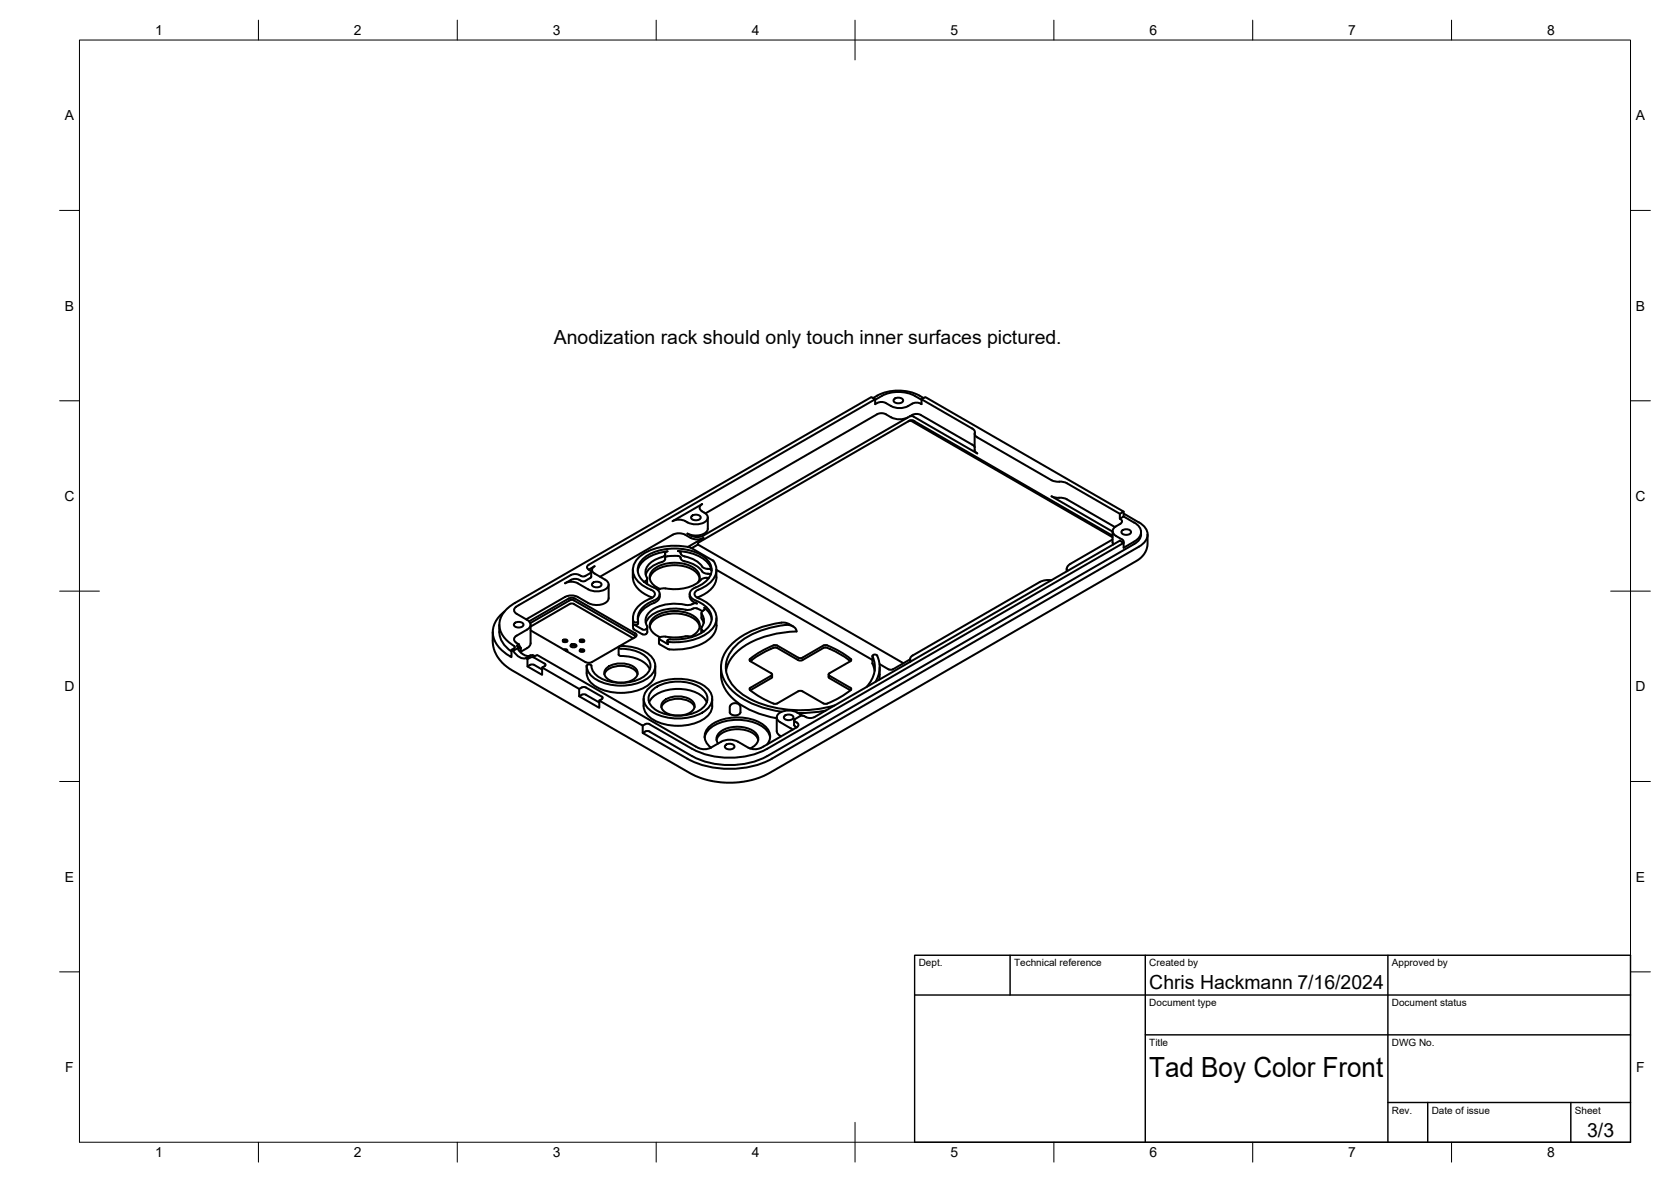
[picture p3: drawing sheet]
<svg xmlns="http://www.w3.org/2000/svg" width="420mm" height="297mm" viewBox="0 0 420 297" stroke-linecap="round" stroke-linejoin="round" font-family="sans-serif">
<!-- layer: Visible -->
<g fill="none" stroke="#000" stroke-width=".51">
<path d="M219.5 100a11.7 11.7 0 0 1 12.7 0M220 100.5a9.6 9.6 0 0 1 11.7 0M220 100.3v1.3l1.4-.6a3.6 3.6 0 0 1 2.7 1.1M224.1 104.9a3.4 3.4 0 0 0-3.1-1l-43.6 25.1M224.1 104.9l1.1 .4 1.3 .1 1.8-.5M224.1 102.1l1.1 .4h1.3l1.8-.4M224.8 100.4a1.49 1.49 0 0 1 2.3 .2 1.4 1.4 0 0 1-2.4 0zM228.3 104.9l-51.4 29.7-1.6 .4a4 4 0 0 1-2.5-.9 4.3 4.3 0 0 0 4.9-.6l.3-.6v-2.8M228.3 102.1a2.76 2.76 0 0 1 3.4-.5v-1.3l12.8 7.4a1.13 1.13 0 0 1 .6 1.4l.6 .8 18.7 10.8 1.1 .3 2.1 .1 .6 .3 13.4 7.7v1.3l.5 .5-.1 .5-.3 .2a2.49 2.49 0 0 0-1.9 1.9l.3 .8 2 1.3M228.4 105.9a1.79 1.79 0 0 1 1.6 0M228.6 104.7a2.62 2.62 0 0 1 2.9-.4l13 7.4M228.7 104.7l.5-.2 .5 .2"/>
<path d="M229 105.7l50.7 29.3M229.7 104.7l16 9.2-.5-.4-.1-.5v-4M231.7 100.3l1-.5 49.8 28.8-.9 .5M244.5 111.7l.6 .7M167.3 139.2a.93 .93 0 0 1-.9 .8 5 5 0 0 0-4.1 3.8l.4 1.4a.64 .64 0 0 1-.4 .8M169.1 131l7.5-4.3a.97 .97 0 0 0-.7 .9 .97 .97 0 0 0 .7 .9 1.72 1.72 0 0 1 1.3 2 4.2 4.2 0 0 1-5.6 .5l-1.6-.4-1.6 .4M169.1 134.4l-18.2 10.5M169.1 134.4l1-.3h1.2l1 .3 1.4 .8M170.4 139.7l.6 .2 .1 .4M170.5 139.7a5.3 5.3 0 0 0-3.2 .4M171.1 139.1l-.1-.4-.5-.2a10.3 10.3 0 0 1 7.9 3.5l.5 1.3M171.2 139.1a1.09 1.09 0 0 0 .9 .7"/>
<path d="M172.1 139.8a6.8 6.8 0 0 1 4.7 2.8l1.7 .4 .4 .4M173.7 135.2l1.6 .4 1.6-.4M173.8 129.8a1.49 1.49 0 0 1 2.4 .2 1.4 1.4 0 0 1-2.4 0zM175.5 136.8l51.7 29.9M176.9 135.2l-4 2.3M279.7 134.6l-50-28.9-.5-.1-.6 .1-53.1 30.7v.4l-1.6 1M279.7 135.6l-10.6 6.1M279.7 133.5v2.8M279.8 136.3l.1 .5M280.3 132.4l-12.1-6.9-.6-.3-2.1-.1-1.1-.4 15.3 8.9M282.1 133.4a1.49 1.49 0 0 1 2.3 .3 1.4 1.4 0 0 1-2.4 0zM282.1 135.6a.64 .64 0 0 1 .4 .8"/>
<path d="M282.5 128.6v1.2l-.9 .6M282.5 129.8a7.3 7.3 0 0 1 4.2 3 2.54 2.54 0 0 1-1.5 3.3l-2.7 1.6v-1.3M282.5 129.1l3.8 2.2M286.3 137.4l-92.2 53.3a23.4 23.4 0 0 1-21.3 0l-11.2-6.5v-1.8M286.4 131.3a3.2 3.2 0 0 1 2.2 3 3.2 3.2 0 0 1-2.2 3.1M286.9 133.7a2.78 2.78 0 0 1-1.7 3l-92.3 53.3a20.9 20.9 0 0 1-18.9 0l-10.7-6.2M288.5 134.3v2.7l-.3 1.3-.9 1.4-1.3 1.1-92.6 53.5-2.6 1.2-3.7 .9-2.8 .3-3-.1-3.3-.5-3.3-1.2-45.9-26.4-2.4-1.8-1.5-2-.9-2.2-.1-3.7M125.5 157a6.5 6.5 0 0 0 3.1 6.7M126.9 153.7a5.9 5.9 0 0 0-2.1 8 10.2 10.2 0 0 0 3.8 3.4v-1.8M129.3 156.7a1.49 1.49 0 0 1 2.3 .3 1.4 1.4 0 0 1-2.4 0zM129.5 151.5a6.6 6.6 0 0 0-3.9 5.9 7.1 7.1 0 0 0 3.9 5.1l-.2 .4-.7 .4 .4 .3 1.2-.7M129.9 154.2l2.6 1.6a1.29 1.29 0 0 1 .9 1.2 1.29 1.29 0 0 1-.9 1.2l-2.6 1.6"/>
<path d="M129.9 159.7a1.17 1.17 0 0 0-.5 1.3 1.17 1.17 0 0 0 1 .9M133.4 158.4l13.8 8a1.79 1.79 0 0 0 1.6 0M133.4 157v4.6a1.49 1.49 0 0 1-.9 1.3l-1.5 .9M143 150.4a1.79 1.79 0 0 1 1.6 0l15.1 8.8 .4 .4-.3 .5M143 150.4l-10 5.8M143.2 151.8l-9.8 5.7M143.2 151.8l.6-.2 .5 .2M144.3 150.9l15.2 8.7 .2 .4-.2 .2M144.3 151.8l14.9 8.6M144.3 150.9l-.5-.2-.6 .2-9.9 5.7M145.7 144.5l-.9-.2-1.2 .2-13.2 7.6a1.17 1.17 0 0 0-1 .9 1.17 1.17 0 0 0 .5 1.2M145.7 145.7l.4 .3"/>
<path d="M145.7 144.5l.4 .2M148 143.2l1.5-.9a.97 .97 0 0 0-.7 .9 .97 .97 0 0 0 .7 .9l2.6 1.6M148 143.2l.4 .2M148 143.1a.64 .64 0 0 1-.4-.6 .64 .64 0 0 1 .4-.6l72-41.6-.9-.5-89.6 51.7M148.4 144l-1.4 .8-.9-.1M148.4 145.2l-1.4 .8h-.9M148.5 143.4l.2 .4-.2 .2M148.7 143.7v1.2l-.2 .3M148.9 146.6a1.49 1.49 0 0 1 2.4 .3 1.4 1.4 0 0 1-2.5 0zM152.2 145.7a1.29 1.29 0 0 1 .8 1.2 1.29 1.29 0 0 1-.8 1.2l-1.2 .4-1.3 .1a7.9 7.9 0 0 1-4.4-2l-1.6-.4-1.6 .4a3.5 3.5 0 0 1 3.2-1l.4 .1M153 146.9v3.4M153 150.3a2.64 2.64 0 0 1-3 1.7l-1.6-.2-3.6-2-1.7-.1-1 .3-9.8 5.6"/>
<path d="M159.1 143.2v1.9M159.1 145.1a6.4 6.4 0 0 0 4.9 5.1M159.2 155.3v1.9M159.2 157.2l.1 .9 2.2 1.3M160.4 156.1l-.1 .8-.9 .1 2.1 1.2a.77 .77 0 0 0 .9-.1 .77 .77 0 0 0 .3-.8M162 146.2l-.1 .1M162.3 146.1l-.4 .1M162.7 145.4v1.3M162.7 146.7v.1M162.8 157.6v1.2a.83 .83 0 0 1-1.3 .6M163.4 145.4a5.3 5.3 0 0 1 5.2-3.3 8 8 0 0 1 6.8 2.1l.5 1.2M163.4 157.5a5.3 5.3 0 0 1 5.2-3.3 8 8 0 0 1 6.8 2.1l.5 1.2"/>
<path d="M165.9 149.3a1.92 1.92 0 0 1-1.5 2.2 5.6 5.6 0 0 0-4 4.1M167.2 140.5v-1.5l.3-.4h.4a9.3 9.3 0 0 0-7.1 3.5l-.4 1.4M167.3 140.5l-.3 .4a8.2 8.2 0 0 0-4.5 3l-.1 .5M167.4 160a17 17 0 0 0 5.8-.1l.8 .2M171.2 140.3a1.09 1.09 0 0 0 .9 .8M172.1 141.1l1.7 .4 1.4 .7 1.4 1.4M173.4 149.3a2.21 2.21 0 0 0 1.8 2.4l-.4-.1a4.1 4.1 0 0 1-3.3 .2 10.3 10.3 0 0 0-8.2 2 2.74 2.74 0 0 0-.6 3.5M173.7 160a3.1 3.1 0 0 0 2.1-3.6 6 6 0 0 0-5.4-2.8 7.5 7.5 0 0 0-6.8 2.5 2.65 2.65 0 0 0 1.6 3.6l.8 .4M175.5 146.4a2.59 2.59 0 0 0-1.4-3.9 9.4 9.4 0 0 0-9.8 .7 2.59 2.59 0 0 0 .8 4.4l.8 .4M175.6 150l-.3 .2M175.6 148.2a1.08 1.08 0 0 0-1 1.1 1.08 1.08 0 0 0 1 1 6.4 6.4 0 0 1 4.6 4.8 6 6 0 0 1-4.6 5.3l-3.5 .8-3.8 .2M175.6 150a6.2 6.2 0 0 0 4.5-4.9v-1.9l39.3 22.6"/>
<path d="M176.3 157.9v1.2M176.4 154.1l.1 1.5M176.5 155.6l.4 1M176.5 154.4a2.81 2.81 0 0 1-.2 3.4l.2 .5 .5 .4M176.5 154.4a1 1 0 0 1 .7-1.3l-.1-.4 1.3 1.4 .5 1.5M176.6 143.6l.5 .4 1.6 .4M176.6 153.6a2.2 2.2 0 0 0-2.9-.4l-.4 .1a14.6 14.6 0 0 0-8.1 .5l-.7 .4a4.3 4.3 0 0 0-2.1 2.4M177 158.7h.1M177.7 145.2h-.5a2.23 2.23 0 0 0-1.5 1 11.3 11.3 0 0 1-8.8 1.6l-1.5 .5M178.3 145.2h-.6M179.2 140.9l-5.4-3.2a15.8 15.8 0 0 0-12.7 2 4.2 4.2 0 0 0 .5 7.4l1 .6a2.54 2.54 0 0 1 2.1 1.6 1.27 1.27 0 0 1-1 1.1 6 6 0 0 0-4.5 5v.7a.68 .68 0 0 0 1.2-.1 4.5 4.5 0 0 1 3.1-4.7l.9-.4a1.66 1.66 0 0 0 1.5-1.6 1.66 1.66 0 0 0-1.5-1.7 5.2 5.2 0 0 1-4.1-4.6 6 6 0 0 1 4.8-4.5 13.8 13.8 0 0 1 12.4 1.9 3.7 3.7 0 0 1-.6 6.2l-.9 .5a3.9 3.9 0 0 0-2.5 1.8 1.77 1.77 0 0 0 1.4 2 5.7 5.7 0 0 1 4.1 4.2 5.3 5.3 0 0 1-4.1 4.7l-3 .8-4 .2-.1 .3 .5 .3M179.2 140.8l.2 .1"/>
<path d="M179.4 140.9a4.2 4.2 0 0 1-1.7 6.2l-2.1 1.1M180.1 155.3v1.9M180.2 157.2a5.5 5.5 0 0 1-3.6 4.5 16 16 0 0 1-8.3 1.5M196.5 156.5a21.1 21.1 0 0 0-13.3 6.2 7.5 7.5 0 0 0 .9 10.9 22.1 22.1 0 0 0 12.5 5.3M196.5 156.5l1.3 .1 1.6 .8M197.5 157.1h1.2l.8 .4 .6 .6 .2 .6M197.5 157.1a21 21 0 0 0-12.7 5.4 7.1 7.1 0 0 0 .2 10.6 22.6 22.6 0 0 0 14.5 5.3l3 .1 3-.3 4.3-.9M200.3 158.7a23.7 23.7 0 0 0-14.9 5 8.6 8.6 0 0 0-2.8 4.9M264.4 145.8h-1.6l-1.3 .5-32 18.4M268.2 143v.6M269.1 141.7a1.31 1.31 0 0 0-.7 1.8M129 163.5l.9 1.1a2.44 2.44 0 0 0 2.3 .8"/>
<path d="M130.2 162.9l.2 .4a3.2 3.2 0 0 0 2.6 1.6l.4-.2M130.3 162.6l-.1 .3M130.3 162.6l.2 .3 .5-.1v1.2M130.4 161.9l-.4 .3 .3 .4M130.4 161.9l.6 .9M132.6 165.6v1.9l3.7 2.1v-1.8M132.6 167.5a1.53 1.53 0 0 1 1.7-.4l2 1.2M133.4 164.7l-1.2 .7 .4 .2a1.53 1.53 0 0 1 1.7-.3l2.9 1.7-.2 .4-.7 .4 9.3 5.3 .9-.4 .8 .1 4.2 2.5-.2 .4-.6 .4 10.9 6.3a1.53 1.53 0 0 1 1.7-.4l10.7 6.2M133.9 164.6l.6 .2 .6-.2 39.9 23a3.7 3.7 0 0 0 3.7 .3M133.9 164.6l-.5 .1M134 164.7l.5 .1M141.6 161.2l.5-.2 .5 .2z"/>
<path d="M141.7 160.8l.5-.1 .3 .1 .2 .3-.8 .3-.4-.3zM141.7 163.2l.3-.1a.52 .52 0 0 1 .7 .4l-.1 .2M142.1 163.4l.5 .2h-.3M143.5 162.4l.7-.3 .7 .3M143.6 162.3h1.2M143.7 162l.5-.2a.58 .58 0 0 1 .7 .6l-.7 .3a.58 .58 0 0 1-.7-.5zM145.6 173.1v1.9l5.1 2.9v-1.8M145.8 163.6l.5-.2 .6 .2M145.8 161.2l.5-.2 .6 .2M145.8 161.2h1.1M145.8 163.6h1.1M145.9 163.2l.6-.1 .3 .1 .1 .4-.7 .2-.4-.2z"/>
<path d="M145.9 160.8l.6-.1 .3 .1 .1 .3-.7 .3-.4-.3zM146.3 174.6l-.7 .4M146.3 174.6l.5-.1 .5 .1M147.3 174.6l3.4 1.9M147.5 167.3a5.1 5.1 0 0 0 4 6 13 13 0 0 0 11.9-1.4 4.4 4.4 0 0 0 1.4-4.6M147.6 167.1l.2-.1a.67 .67 0 0 1 .9 .3 4.2 4.2 0 0 0 3.1 3.5 11.3 11.3 0 0 0 10.3-.9 2.95 2.95 0 0 0 0-5.1 10.4 10.4 0 0 0-6.2-1.8l-.3-.3v-.2a10 10 0 0 1 8.4 2.7 3.5 3.5 0 0 1-1.4 5.4 12.9 12.9 0 0 1-13.7-.6 3.3 3.3 0 0 1-1.3-2.9zM152 169.4a4.5 4.5 0 0 1 5-2 3.6 3.6 0 0 1 3.3 2M152.6 167.9a6.1 6.1 0 0 1 7.1 0 1.74 1.74 0 0 1-.6 3 5.9 5.9 0 0 1-6.9-1 1.58 1.58 0 0 1 .4-2zM155.6 162.7v1.8l.3 .3a9.3 9.3 0 0 1 7.2 2.8l.3 .6M159.7 160.1l-10.9 6.3M161.8 175.6v1.8M161.8 177.4a4.9 4.9 0 0 0 4 4.2 13 13 0 0 0 11.9-1.5 3.7 3.7 0 0 0 1.4-2.7"/>
<path d="M162.7 173.3a12 12 0 0 1 10.7-2.4 7.1 7.1 0 0 1 5.6 3.9 3.9 3.9 0 0 1-2.4 4.3 13.1 13.1 0 0 1-13.1-.6 3.4 3.4 0 0 1-.8-5.2zM163.2 176.5a7 7 0 0 1 6.1-3.3 9.3 9.3 0 0 1 8.1 2.7l.3 .6M163.8 173.7a10.4 10.4 0 0 1 10.2-1.9 4.9 4.9 0 0 1 3.9 3.8 4.2 4.2 0 0 1-3 3.4 11.4 11.4 0 0 1-10.5-.9 2.89 2.89 0 0 1-.6-4.4zM165.7 160.4v1.2l.2 .3M165.9 161.9l2.4 1.3M166.3 177.7a4.5 4.5 0 0 1 5-2 3.6 3.6 0 0 1 3.3 2M166.9 176.1a6.1 6.1 0 0 1 7.1 0 1.74 1.74 0 0 1-.6 3 5.9 5.9 0 0 1-6.9-.9 1.58 1.58 0 0 1 .4-2.1zM167.4 160l-1.2 .1-.5 .3 .2 .3 2.1 1.2-.2-.9M179.1 175.6v1.8M181.3 167.7v1.8M181.3 169.5a9.5 9.5 0 0 0 5 7.6 24.5 24.5 0 0 0 9 3.4M183.7 177.2l.9-.5 1.1 .3 .5 .6v1.4a1.56 1.56 0 0 1-2.7 0v-1.4z"/>
<path d="M188.7 166.2l5.2 3 .2 .4-5.4 3.3M188.7 166.1l-.2-.3a18.3 18.3 0 0 1 6.5-3.7l5.7 3.2 .5 .1 .6-.1 5.5-3.2a10.9 10.9 0 0 1 4.6 2.1l2 1.4 .2 .2-.3 .3M188.7 172.8l-.2 .4a17.9 17.9 0 0 0 6.5 3.7l5.7-3.2 .5-.1 .6 .1 5.5 3.2a10.9 10.9 0 0 0 4.6-2.1l2-1.4 .1-.4-.2-.2M188.7 173.4v.1M194.1 169.5v.6l-.2 .3-5.2 3.1M195 162.7l5.7 3.2 .5 .1 .6-.1 5.2-3.1h.8a21.4 21.4 0 0 1 6 3.3M195 162.7l-.4 .1a20.1 20.1 0 0 0-6 3.3M201.8 179.8a4.9 4.9 0 0 0-6.1-.4 1.22 1.22 0 0 0 .5 2.1l2.6 1.5M207.6 178.6l-3.4 .5-3.5 .1M208.3 169.5v.6l.3 .3 5.2 3.1M213.8 166.2l-5.2 3-.2 .4 5.4 3.3M213.8 173.4v.1"/>
<path d="M219.4 164.9v1.9l.5 1.8M220.2 171.3a6.7 6.7 0 0 0 .2-6.7l-.6-.1-.4 .2a7.1 7.1 0 0 1-1.5 7.9M221.1 166.9l2.3 1.3M221.2 167.7v1.8M221.2 169.5l-.1 1.3M223.4 168.2l.6 .1 .5-.1M228.8 165.6v.7M228.8 165.7l-4.3 2.5M229.5 164.7a.96 .96 0 0 0-.4 1.5M162.2 183.8l-.6 .4M162.3 183.8l.5-.1 .5 .1M174 188.2a20.8 20.8 0 0 0 18.9 0"/>
<path d="M177.2 185.4a5 5 0 0 1 3.5-3.7 12.2 12.2 0 0 1 11.9 1.6l.9 1.3 .1 .8M178.7 187.9l2.6-1.5a4.7 4.7 0 0 1 4.3 0l2.6 1.5M180.2 186a3.9 3.9 0 0 1 3.3-2.5 7.3 7.3 0 0 1 6.6 1.4l.5 1.1M180.6 186.8a2.12 2.12 0 0 1 .8-3.1 7.9 7.9 0 0 1 8.4 .3 2.12 2.12 0 0 1-.5 3.7l-.7 .4M182.3 187.4a1.49 1.49 0 0 1 2.4 .2 1.4 1.4 0 0 1-2.5 0zM192 187.6a3.7 3.7 0 0 1-3.8 .3M192.9 187.1a3.3 3.3 0 0 0-1.1-5 12.3 12.3 0 0 0-13.1 .2 3.3 3.3 0 0 0 .1 5.6M195.3 183.7a1.62 1.62 0 0 0 1.1 1.3M195.3 180.3v3.4M197.2 180a1.49 1.49 0 0 1 2.3 .3 1.4 1.4 0 0 1-2.4 0zM198.8 183l.5 .4M199.7 181v1.2"/>
<path d="M199.7 182.2l.6 .6-8.4 4.8M199.9 181.3a.96 .96 0 0 1 .8 1l-.4 .5M199.9 180.7l-.2 .2 .2 .4M204.8 180.2l76.8-44.3 .9 .5-89.6 51.8M204.8 180.2l-1.3 .2-1.8-.6-1.8 .9"/>
</g>
<!-- layer: BORDER -->
<g fill="none" stroke="#000" stroke-width=".25">
<path d="M20 10.1h390v276.9h-390zM65 5.1v5M115 5.1v5M165 5.1v5M215 5.1v10M265 5.1v5M315 5.1v5M365 5.1v5M15 52.9h5M410 52.9h5M15 100.7h5M410 100.7h5"/>
<path d="M15 148.6h10M405 148.6h10M15 196.4h5M410 196.4h5M15 244.2h5M410 244.2h5M65 287v5M115 287v5M165 287v5M215 282.1v9.9M265 287v5M315 287v5"/>
<path d="M365 287v5"/>
</g>
<!-- layer: TITLEBLOCK -->
<path d="M230 240.1h180v46.9h-180zM230 250h180M254 240.1v9.9M288 240.1v46.9M349 240.1v46.9M288 260.1h122M349 277.1h61M359 277.1v9.9M395 277.1v9.9" fill="none" stroke="#000" stroke-width=".36"/>
<text font-size="7" x="289" y="270.6">Tad Boy Color Front</text>
<g font-size="4.9">
<text x="139.2" y="86.3">Anodization rack should only touch inner surfaces pictured.</text>
<text x="289" y="248.5">Chris Hackmann 7/16/2024</text>
<text x="399.1" y="285.7">3/3</text>
</g>
<g font-size="3.5">
<text x="39" y="8.8">1</text>
<text x="89" y="8.8">2</text>
<text x="139" y="8.8">3</text>
<text x="189" y="8.8">4</text>
<text x="239" y="8.8">5</text>
<text x="289" y="8.8">6</text>
<text x="339" y="8.8">7</text>
<text x="389" y="8.8">8</text>
<text x="16.3" y="30.2">A</text>
<text x="411.3" y="30.2">A</text>
<text x="16.3" y="78">B</text>
<text x="411.3" y="78">B</text>
<text x="16.2" y="125.9">C</text>
<text x="411.2" y="125.9">C</text>
<text x="16.2" y="173.7">D</text>
<text x="411.2" y="173.7">D</text>
<text x="16.3" y="221.6">E</text>
<text x="411.3" y="221.6">E</text>
<text x="16.4" y="269.4">F</text>
<text x="411.4" y="269.4">F</text>
<text x="39" y="290.8">1</text>
<text x="89" y="290.8">2</text>
<text x="139" y="290.8">3</text>
<text x="189" y="290.8">4</text>
<text x="239" y="290.8">5</text>
<text x="289" y="290.8">6</text>
<text x="339" y="290.8">7</text>
<text x="389" y="290.8">8</text>
</g>
<g font-size="2.5">
<text x="231" y="242.9">Dept.</text>
<text x="255" y="242.9">Technical reference</text>
<text x="289" y="242.9">Created by</text>
<text x="350" y="242.9">Approved by</text>
<text x="289" y="252.8">Document type</text>
<text x="350" y="252.8">Document status</text>
<text x="289" y="262.9">Title</text>
<text x="350" y="262.9">DWG No.</text>
<text x="350" y="279.9">Rev.</text>
<text x="360" y="279.9">Date of issue</text>
<text x="396" y="279.9">Sheet</text>
</g>
</svg>
